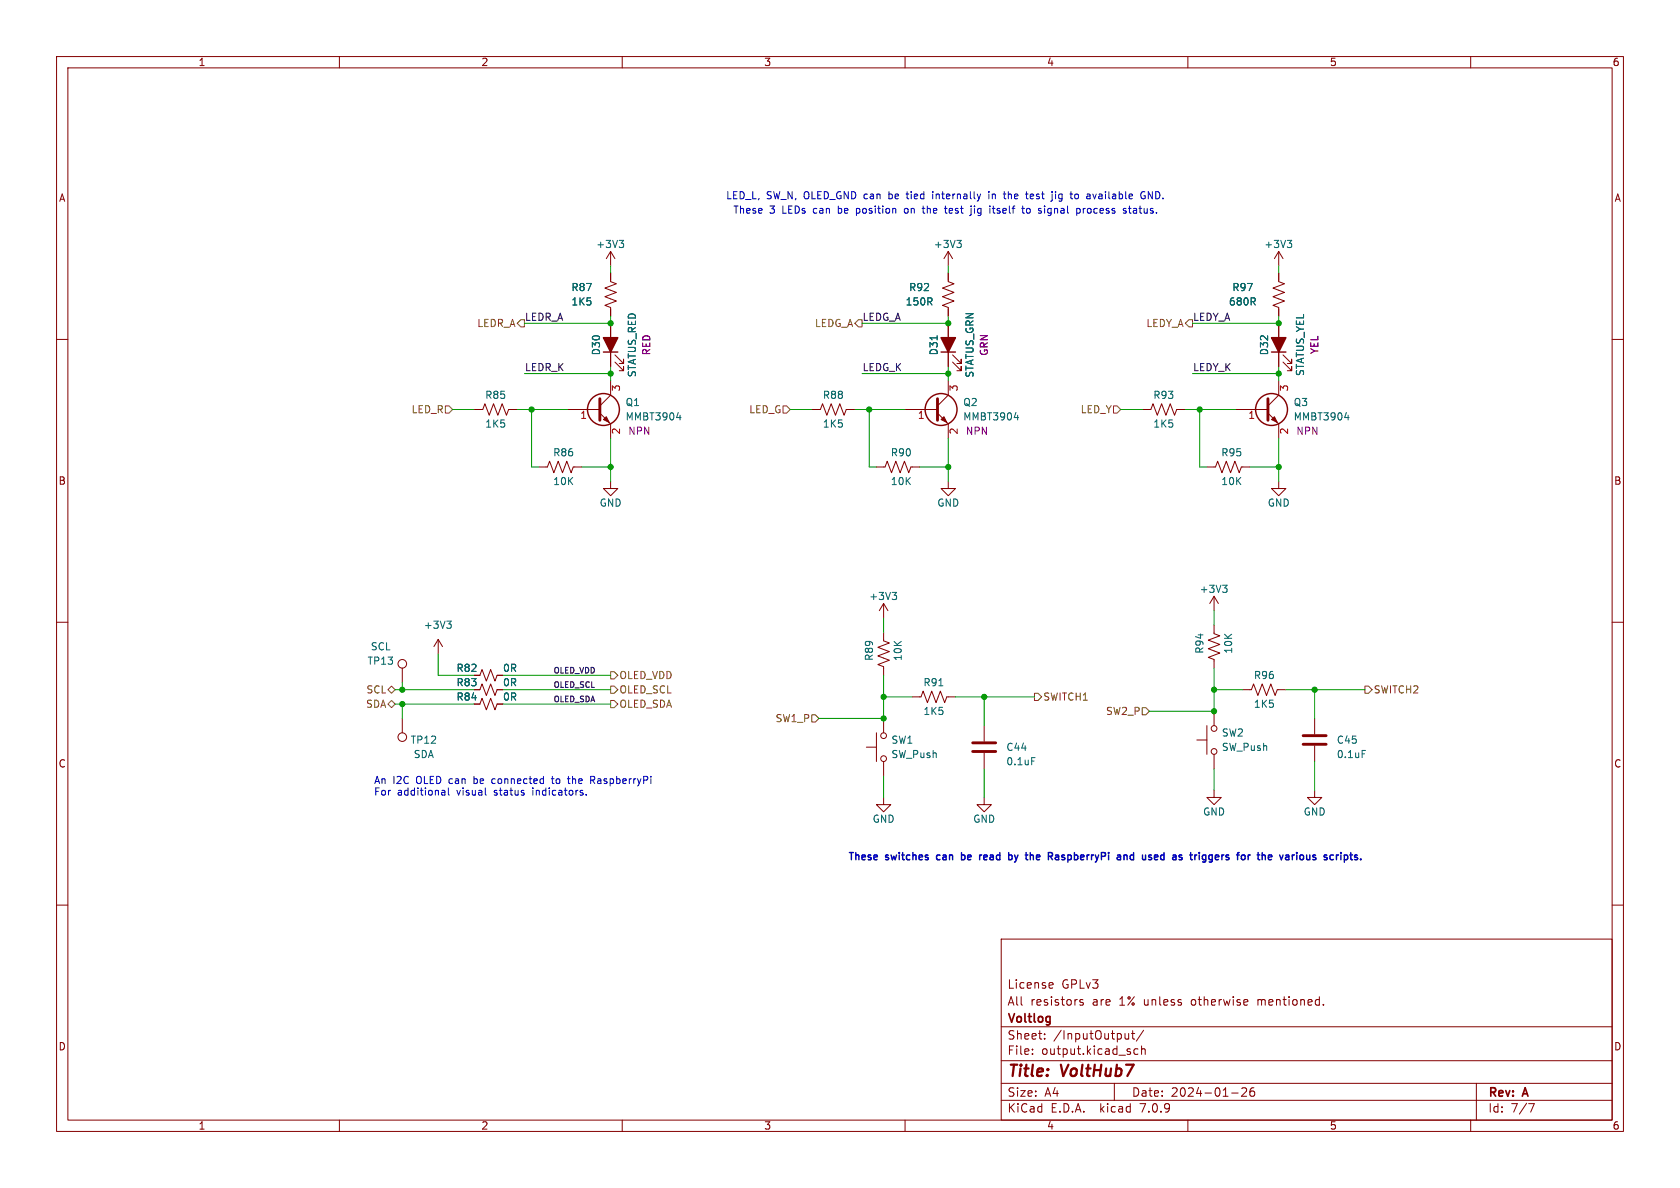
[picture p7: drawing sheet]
<svg xmlns="http://www.w3.org/2000/svg" width="297mm" height="210mm" viewBox="0 0 297 210" stroke-linecap="round" stroke-linejoin="round" font-family="sans-serif">
<g fill="none" stroke="#840000" stroke-width=".18">
<path d="M10 10h277v190h-277zM12 12h273v186h-273zM60 10v2M110 10v2M160 10v2M210 10v2M260 10v2M10 60h2M107.9 48.3v1.5l1.1 .4-2.1 .7 2.1 .8-2.1 .8 2.1 .7-2.1 .8 1 .4v1.5M107.9 44.5v2.5M107.9 57.2v7.6M107.9 44.5l-.7 1.2"/>
<path d="M107.9 44.5l.8 1.2M167.6 48.3v1.5l1.1 .4-2.1 .7 2.1 .8-2.1 .8 2.1 .7-2.1 .8 1 .4v1.5M167.6 44.5l-.7 1.2M167.6 44.5v2.5M167.6 57.2v7.6M167.6 44.5l.8 1.2M226.1 48.3v1.5l1 .4-2.1 .7 2.1 .8-2.1 .8 2.1 .7-2.1 .8 1.1 .4v1.5M226.1 44.5v2.5M226.1 57.2v7.6M226.1 44.5l-.8 1.2M226.1 44.5l.7 1.2M285 60h2"/>
<path d="M83.8 72.4h1.5l.4-1 .8 2 .7-2 .8 2 .8-2 .7 2 .4-1h1.5M100.3 72.4h5.7M106 73l1.9 1.9v2.6M107.9 67.3v2.6l-1.9 1.9M108.7 64l1.5 1.5v-.7v.7h-.7M108.7 62.7l1.5 1.6v-.8v.8h-.7M143.5 72.4h1.5l.4-1 .8 2 .7-2 .8 2 .8-2 .7 2 .4-1h1.5M160 72.4h5.7M165.7 73l1.9 1.9v2.6M167.6 67.3v2.6l-1.9 1.9M168.4 64l1.5 1.5v-.7v.7h-.7M168.4 62.7l1.5 1.6v-.8v.8h-.7"/>
<path d="M201.9 72.4h1.6l.3-1 .8 2 .8-2 .7 2 .8-2 .7 2 .4-1h1.5M218.4 72.4h5.8M224.2 73l1.9 1.9v2.6M226.1 67.3v2.6l-1.9 1.9M226.8 64l1.5 1.5v-.7v.7h-.7M226.8 62.7l1.5 1.6v-.8v.8h-.7M95.2 82.6h1.6l.4-1.1 .7 2.1 .8-2.1 .7 2.1 .8-2.1 .8 2.1 .3-1h1.6M107.9 85.1v1.3h1.3l-1.3 1.2-1.2-1.2h1.2M154.9 82.6h1.6l.3-1.1 .8 2.1 .8-2.1 .7 2.1 .8-2.1 .8 2.1 .3-1h1.6M167.6 85.1v1.3h1.3l-1.3 1.2-1.2-1.2h1.2M213.4 82.6h1.5l.4-1.1 .7 2.1 .8-2.1 .8 2.1 .7-2.1 .8 2.1 .4-1h1.5M226.1 85.1v1.3h1.2l-1.2 1.2-1.3-1.2h1.3"/>
<path d="M10 110h2M71.1 118.1v2.6M77.5 113l-.8 1.3M77.5 113v2.6M77.5 113l.7 1.3M83.8 119.4h1l.4-1 .8 2 .7-2 .8 2 .4-1h1M156.2 111.8v1.5l1 .4-2 .7 2 .8-2 .8 2 .7-2 .8 1 .4v1.5M156.2 106.7l-.8 1.3M156.2 106.7v2.5M156.2 106.7l.8 1.3M214.6 110.5v1.5l1 .4-2 .8 2 .7-2 .8 2 .7-2 .8 1 .4v1.5M214.6 105.4l-.7 1.3"/>
<path d="M214.6 105.4v2.6M214.6 105.4l.8 1.3M285 110h2M71.1 127v2.5M83.8 121.9h1l.4-1 .8 2 .7-2 .8 2 .4-1h1M83.8 124.5h1l.4-1.1 .8 2.1 .7-2.1 .8 2.1 .4-1h1M153.2 132.1h1.7M154.9 129.5v5.1M156.2 127v2.5M156.2 134.6v2.6M161.3 123.2h1.5l.4-1 .8 2 .7-2 .8 2 .7-2 .8 2 .4-1h1.5M174 128.3v2.8"/>
<path d="M174 133.1v2.8M211.6 130.8h1.8M213.4 128.3v5.1M214.6 139.7v1.3h1.3l-1.3 1.2-1.2-1.2h1.2M214.6 125.7v2.6M214.6 133.4v2.5M219.7 121.9h1.5l.4-1 .8 2 .7-2 .8 2 .8-2 .7 2 .4-1h1.5M232.4 139.7v1.3h1.3l-1.3 1.2-1.3-1.2h1.3M232.4 127v2.8M232.4 131.8v2.8M10 160h2M156.2 141v1.2h1.3l-1.3 1.3-1.3-1.3h1.3"/>
<path d="M174 141v1.2h1.3l-1.3 1.3-1.3-1.3h1.3M285 160h2M177 166h108v32h-108zM185.7 173.7l.4 .1 .1 .3-.7 .1M186.1 174.6l-.4 .1M191.5 176.8l-.4-.1-.2 .2 .1 .2 .5 .2v.3h-.6M220.5 176.8l.1 .3-.7 .1M234 177.6v.1M60 198v2M110 198v2M160 198v2M177 194.5h108"/>
<path d="M177 191.5h108M177 187.5h108M177 181.5h108M182.5 186.3v.1M182.5 185.5v.1M184.7 183.6v.1M184.7 182.8v.1M197 191.5v3M199.5 182.7v1M199.5 183.6l-.2 .1-.3-.1M200 182.7h.6M200.2 182.2v1.3l.4 .2"/>
<path d="M201.2 185.5l-.5-.1-.2 .3v.4l.1 .2h.6M201.8 185.5l.2-.1 .4 .1 .1 .9M201.8 184.9v1.5M202.2 182.1l-1.3 2M210 198v2M217.7 193.2h1.2M219.5 192.4l.6-.1 .2 .1 .1 .3-.9 1.1h.9M221.7 192.3a.59 .59 0 0 0-.7 .6v.6l.1 .2 .4 .1 .2-.1 .1-.5-.1-.3h-.5l-.2 .3M260 198v2M261 191.5v6.5M270.2 195.1h1l-.6 1.5"/>
<circle cx="71.1" cy="117.3" r=".76"/>
<circle cx="71.1" cy="130.3" r=".76"/>
<circle cx="156.2" cy="130" r=".51"/>
<circle cx="156.2" cy="134.1" r=".51"/>
<circle cx="214.6" cy="132.8" r=".51"/>
<circle cx="214.6" cy="128.8" r=".51"/>
</g>
<g fill="none" stroke="#006464" stroke-width=".18">
<path d="M109.5 42.5h.7l-.4 .5M110 43l.2 .2v.3l-.2 .3M165.7 59.4v.7M169.2 42.5h.7l-.4 .5M169.7 43l.2 .2v.3l-.2 .3M227.6 42.5h.8l-.5 .5M228.1 43l.3 .2v.3l-.3 .3M119.6 73.8h.8M120.2 73.4v.8M179.3 73.8h.8M179.9 73.4v.8M237.7 73.8h.8"/>
<path d="M238.3 73.4v.8M79 109.8h.8l-.5 .5M79.5 110.3l.3 .2v.3l-.3 .3M157.7 104.7h.8l-.4 .5M158.3 105.2l.2 .2v.3l-.2 .3M216.1 103.4h.8l-.4 .5M216.7 103.9l.2 .3v.3l-.2 .2M166 121.2h.7M182.4 133.9h.6M240.8 132.7h.6"/>
</g>
<path d="M106 70.5v3.8M165.7 70.5v3.8M224.2 70.5v3.8M172 132.8h4M172 131.3h4M230.4 131.6h4M230.4 130h4" fill="none" stroke="#840000" stroke-width=".51"/>
<g fill="#840000" stroke="#840000" stroke-width=".18">
<path d="M106.7 74.2l.5-.5 .5 1z"/>
<path d="M166.4 74.2l.5-.5 .5 1z"/>
<path d="M225.3 73.7l.5 1-1-.5z"/>
</g>
<g fill="none" stroke="#840000" stroke-width=".25">
<path d="M106.7 62.2h2.5M166.4 62.2h2.5M224.8 62.2h2.5"/>
<circle cx="106.7" cy="72.4" r="2.82"/>
<circle cx="166.4" cy="72.4" r="2.82"/>
<circle cx="224.8" cy="72.4" r="2.82"/>
</g>
<g fill="#840000" stroke="#840000" stroke-width=".25">
<path d="M106.7 59.7h2.5l-1.3 2.5z"/>
<path d="M224.8 59.7h2.5l-1.2 2.5z"/>
<path d="M166.4 59.7h2.5l-1.3 2.5z"/>
</g>
<g fill="none" stroke="#725600" stroke-width=".18">
<path d="M91.4 57.2l.7-.7h.6v1.3h-.6zM151.8 56.5h.6v1.3h-.6l-.7-.6zM209.5 57.2l.7-.7h.6v1.3h-.6zM78.7 71.8h.7l.6 .6-.6 .6h-.7zM138.4 71.8h.7l.6 .6-.6 .6h-.7zM196.8 71.8h.7l.6 .6-.6 .6h-.7zM107.9 118.7h.7l.6 .7-.6 .6h-.7zM68.6 124.5l.6-.7 .6 .7-.6 .6zM68.6 121.9l.6-.6 .6 .6-.6 .7zM107.9 123.8h.7l.6 .7-.6 .6h-.7zM107.9 121.3h.7l.6 .6-.6 .7h-.7zM143.5 126.4h.6l.7 .6-.7 .6h-.6z"/>
<path d="M182.9 122.6h.6l.6 .6-.6 .6h-.6zM201.9 125.1h.7l.6 .6-.6 .7h-.7zM241.3 121.3h.6l.7 .6-.7 .7h-.6z"/>
</g>
<g fill="none" stroke="#0000c2" stroke-width=".25">
<path d="M165.6 151.3v.6M170 150.7v1.3M170 151.2l.3-.1 .2 .2M170.5 151.9l-.2 .1-.3-.1M174.3 151.1h-.2l-.2 .2 .1 .6 .3 .1M174.5 151.4l-.6 .2M179.4 151.1l.3 .9M179.7 152l-.3 .4M180 151.1l-.3 .9M183.4 151.1l-.2 .2v.5l.2 .2M183.8 151.4l-.6 .2M187.7 151.9l.4 .1"/>
<path d="M188.1 151.1l-.4 .2 .1 .2 .3 .1M200.4 151.2l-.4-.1-.2 .3 .1 .5h.5M200.4 150.7v1.3M205.7 151.1l-.4 .1-.1 .2v.5l.5 .1M210.3 151.1h.5M210.7 152h.1M211.2 151.1v.9M211.5 151.1l-.3 .3M215 151.1l-.1 .2v.5l.1 .2M215.5 151.4l-.6 .2M223.1 151.3l.2-.2 .3 .1 .1 .8M223.1 150.7v1.3"/>
<path d="M227.3 151.2h.5l.1 .8M227.3 151.9h.6M227.9 151.4l-.6 .2M232.1 151.9l.4 .1M232.5 151.1l-.4 .2 .1 .2 .3 .1M239.8 151.6l.2 .1-.2 .3M239.8 151.1l.2 .1M240.6 151.9v.1"/>
</g>
<g fill="none" stroke="#0000c2" stroke-width=".18">
<path d="M151.4 36.8v1.3M151.4 37.6l.1 .1M151.5 36.8l-.1 .1M160.2 34.3h.5M160.3 36.8l-.3 .1-.1 .2v.5l.4 .1M160.4 33.9v1.2M163 36.8h.5M163.2 37.5l.3 .2M164.9 33.9v.1M164.9 34.3v.8M167 36.8h.4M167.2 37.6l.2 .1"/>
<path d="M172.3 36.4v.1M172.3 36.8v.9M174.8 33.9v.1M174.8 34.3v.8M175.4 36.8h.5M175.6 36.4v1.1l.3 .2M177.4 34.3h.4M177.6 35.1h.2M180.6 36.8h.5M180.8 37.5l.3 .2M181.3 34.3h.5M181.6 35.1h.2"/>
<path d="M182.1 37l-.4-.2-.2 .3 .1 .5 .3 .1 .2-.1M182.3 34.3l-.2 .2v.5l.2 .1M182.7 34.6l-.6 .1M184.7 36.4v.1M184.7 36.8v.9M186.6 33.9v.1M186.6 34.3v.8M190.6 34.4l-.4-.1-.2 .2 .1 .6h.3l.2-.1M190.7 36.8l.3 .3v.3l-.3 .3M191.5 36.8v.9M191.9 36.8l-.4 .3M193.2 34.3l.3 .8 .3-.8"/>
<path d="M199.5 36.8h.5M199.7 36.4v1.1l.3 .2M200.8 36.8l-.4 .1M200.8 37.2h-.3l-.2 .2 .1 .2 .4 .1M202.2 34.6h.3l-.1 .5h-.5l-.2-.3M202.4 33.9h-.5l-.2 .3M203 35.1v-1.2l.7 1.2M78.2 139.7h.3l.2 .2v.7M79.3 139.3v1.1l.1 .2M87.2 137.7l-.3 .2v.4l.3 .2M97.5 137.7h.5M97.6 137.2v1.1l.4 .2"/>
<path d="M100.3 137.7h.5M100.5 138.3l.3 .2M104.4 137.2h.5l.2 .3-.1 .3-.6 .1M104.7 137.9l.4 .6M78.7 140.5l-.5 .1M78.7 140l-.5 .1M85.9 140.5l.1 .1M103.6 140.4v.2"/>
</g>
<g fill="none" stroke="#009600" stroke-width=".18">
<path d="M107.9 47v1.3M107.9 55.9v1.3h-15.2M167.6 47v1.3M167.6 55.9v1.3h-15.2M226.1 47v1.3M226.1 55.9v1.3h-15.3M80 72.4h3.8M91.4 72.4h8.9M92.7 66h15.2M94 72.4v10.2h1.2M107.9 64.8v2.5M107.9 77.5v7.6"/>
<path d="M139.7 72.4h3.8M151.1 72.4h8.9M152.4 66h15.2M153.7 72.4v10.2h1.2M167.6 64.8v2.5M167.6 77.5v7.6M198.1 72.4h3.8M209.5 72.4h8.9M210.8 66h15.3M212.1 72.4v10.2h1.3M226.1 64.8v2.5M226.1 77.5v7.6"/>
<path d="M102.9 82.6h5M162.6 82.6h5M221 82.6h5.1M77.5 115.6v3.8h6.3M88.9 119.4h19M156.2 119.4v7.6h-11.4M156.2 109.2v2.6M214.6 108v2.5M214.6 118.1v7.6h-11.4M69.8 121.9h14M69.8 124.5h14M71.1 120.7v1.2"/>
<path d="M71.1 124.5v2.5M88.9 121.9h19M88.9 124.5h19M156.2 137.2v3.8M156.2 123.2h5.1M168.9 123.2h14M174 123.2v5.1M174 135.9v5.1M214.6 121.9h5.1M214.6 135.9v3.8M227.3 121.9h14M232.4 121.9v5.1"/>
<path d="M232.4 134.6v5.1"/>
</g>
<g fill="#009600" stroke="#009600" stroke-width=".18">
<circle cx="107.9" cy="66" r=".46"/>
<circle cx="153.7" cy="72.4" r=".46"/>
<circle cx="107.9" cy="57.2" r=".46"/>
<circle cx="156.2" cy="127" r=".46"/>
<circle cx="156.2" cy="123.2" r=".46"/>
<circle cx="214.6" cy="125.7" r=".46"/>
<circle cx="174" cy="123.2" r=".46"/>
<circle cx="214.6" cy="121.9" r=".46"/>
<circle cx="232.4" cy="121.9" r=".46"/>
<circle cx="167.6" cy="66" r=".46"/>
<circle cx="167.6" cy="82.6" r=".46"/>
<circle cx="226.1" cy="82.6" r=".46"/>
<circle cx="226.1" cy="57.2" r=".46"/>
<circle cx="212.1" cy="72.4" r=".46"/>
<circle cx="226.1" cy="66" r=".46"/>
<circle cx="167.6" cy="57.2" r=".46"/>
<circle cx="94" cy="72.4" r=".46"/>
<circle cx="71.1" cy="121.9" r=".46"/>
<circle cx="71.1" cy="124.5" r=".46"/>
<circle cx="107.9" cy="82.6" r=".46"/>
</g>
<g font-size="2.8" fill="#840000">
<text x="178" y="190.9">Title:</text>
<text x="187.7" y="190.9">VoltHub7</text>
</g>
<g font-size="2.1" fill="#840000">
<text x="178" y="178">All</text>
<text x="178" y="175">License</text>
<text x="182.2" y="178">resistors</text>
<text x="187.7" y="175">GPLv3</text>
<text x="193.2" y="178">are</text>
<text x="198" y="178">1% unless</text>
<text x="211" y="178">otherwise</text>
<text x="222.9" y="178">mentioned.</text>
<text x="178" y="184">Sheet:</text>
<text x="178" y="181.2">Voltlog</text>
<text x="186.2" y="184">/InputOutput/</text>
<text x="178" y="186.7">File:</text>
<text x="184.1" y="186.7">output.kicad_sch</text>
<text x="178" y="196.9">KiCad</text>
<text x="178" y="194.1">Size:</text>
<text x="184.7" y="194.1">A4</text>
<text x="185.7" y="196.9">E.D.A.</text>
<text x="194.6" y="196.9">kicad</text>
<text x="200" y="194.1">Date:</text>
<text x="201.8" y="196.9">7.0.9</text>
<text x="207" y="194.1">2024-01-26</text>
<text x="263" y="194.3">Rev:</text>
<text x="263" y="196.9">Id:</text>
<text x="267.1" y="196.9">7/7</text>
<text x="269.4" y="194.3">A</text>
</g>
<g font-size="1.8" fill="#840000">
<text x="35" y="11.9">1</text>
<text x="85" y="11.9">2</text>
<text x="135" y="11.9">3</text>
<text x="185" y="11.9">4</text>
<text x="235" y="11.9">5</text>
<text x="285" y="11.9">6</text>
<text x="10.3" y="35.9">A</text>
<text x="285.3" y="35.9">A</text>
<text x="10.3" y="85.9">B</text>
<text x="285.3" y="85.9">B</text>
<text x="10.3" y="135.9">C</text>
<text x="285.3" y="135.9">C</text>
<text x="10.3" y="185.9">D</text>
<text x="285.3" y="185.9">D</text>
<text x="35" y="199.9">1</text>
<text x="85" y="199.9">2</text>
<text x="135" y="199.9">3</text>
<text x="185" y="199.9">4</text>
<text x="235" y="199.9">5</text>
<text x="285" y="199.9">6</text>
</g>
<g font-size="1.8" fill="#0000c2">
<text x="128.3" y="35.3">LED_L,</text>
<text x="135.5" y="35.3">SW_N, OLED_GND can</text>
<text x="157.6" y="35.3">be</text>
<text x="161" y="35.3">tied</text>
<text x="165.7" y="35.3">internally</text>
<text x="175.8" y="35.3">in</text>
<text x="178.8" y="35.3">the</text>
<text x="182.9" y="35.3">test</text>
<text x="187.6" y="35.3">jig</text>
<text x="191.2" y="35.3">to</text>
<text x="194.2" y="35.3">available</text>
<text x="204" y="35.3">GND.</text>
<text x="129.5" y="37.9">These</text>
<text x="136" y="37.9">3</text>
<text x="138.4" y="37.9">LEDs</text>
<text x="144.1" y="37.9">can</text>
<text x="148.6" y="37.9">be</text>
<text x="152" y="37.9">position</text>
<text x="160.8" y="37.9">on</text>
<text x="164.2" y="37.9">the</text>
<text x="168.4" y="37.9">test</text>
<text x="173.1" y="37.9">jig</text>
<text x="176.6" y="37.9">itself</text>
<text x="182.6" y="37.9">to</text>
<text x="185.7" y="37.9">signal</text>
<text x="192.6" y="37.9">process</text>
<text x="201.1" y="37.9">status.</text>
<text x="66" y="138.7">An</text>
<text x="66" y="140.7">For</text>
<text x="69.4" y="138.7">I2C</text>
<text x="70.2" y="140.7">additional</text>
<text x="73.7" y="138.7">OLED can</text>
<text x="80.9" y="140.7">visual</text>
<text x="84.2" y="138.7">be</text>
<text x="87.6" y="138.7">connected</text>
<text x="87.6" y="140.7">status</text>
<text x="94.6" y="140.7">indicators.</text>
<text x="98.5" y="138.7">to</text>
<text x="101.5" y="138.7">the</text>
<text x="105.6" y="138.7">RaspberryPi</text>
<text x="149.9" y="152.2">These</text>
<text x="156.7" y="152.2">switches</text>
<text x="166.2" y="152.2">can</text>
<text x="171" y="152.2">be</text>
<text x="174.8" y="152.2">read</text>
<text x="180.4" y="152.2">by</text>
<text x="184" y="152.2">the</text>
<text x="188.4" y="152.2">RaspberryPi</text>
<text x="201.2" y="152.2">and</text>
<text x="206.1" y="152.2">used</text>
<text x="212" y="152.2">as</text>
<text x="215.6" y="152.2">triggers</text>
<text x="224.4" y="152.2">for</text>
<text x="228.6" y="152.2">the</text>
<text x="233" y="152.2">various</text>
</g>
<g font-size="1.8" fill="#006464">
<text x="105.3" y="44">+3V3</text>
<text x="165" y="44">+3V3</text>
<text x="223.4" y="44">+3V3</text>
<text x="100.9" y="51.7">R87</text>
<text x="160.6" y="51.7">R92</text>
<text x="217.8" y="51.7">R97</text>
<text x="100.9" y="54.2">1K5</text>
<text x="160" y="54.2">150R</text>
<text x="217.2" y="54.2">680R</text>
<text x="106.3" y="62.9" transform="rotate(-90 106.3 62.9)">D30</text>
<text x="166" y="62.9" transform="rotate(-90 166 62.9)">D31</text>
<text x="224.4" y="62.9" transform="rotate(-90 224.4 62.9)">D32</text>
<text x="85.7" y="70.7">R85</text>
<text x="110.5" y="72">Q1</text>
<text x="112.6" y="66.8" transform="rotate(-90 112.6 66.8)">STATUS_RED</text>
<text x="145.4" y="70.7">R88</text>
<text x="170.2" y="72">Q2</text>
<text x="172.3" y="66.9" transform="rotate(-90 172.3 66.9)">STATUS_GRN</text>
<text x="203.8" y="70.7">R93</text>
<text x="228.6" y="72">Q3</text>
<text x="230.7" y="66.6" transform="rotate(-90 230.7 66.6)">STATUS_YEL</text>
<text x="85.7" y="75.8">1K5</text>
<text x="110.5" y="74.5">MMBT3904</text>
<text x="145.4" y="75.8">1K5</text>
<text x="170.2" y="74.5">MMBT3904</text>
<text x="203.8" y="75.8">1K5</text>
<text x="228.6" y="74.5">MMBT3904</text>
<text x="97.7" y="80.9">R86</text>
<text x="157.4" y="80.9">R90</text>
<text x="215.8" y="80.9">R95</text>
<text x="97.7" y="86">10K</text>
<text x="105.9" y="89.8">GND</text>
<text x="157.4" y="86">10K</text>
<text x="165.6" y="89.8">GND</text>
<text x="215.8" y="86">10K</text>
<text x="224" y="89.8">GND</text>
<text x="153.6" y="106.3">+3V3</text>
<text x="212" y="105">+3V3</text>
<text x="74.8" y="111.4">+3V3</text>
<text x="64.9" y="117.7">TP13</text>
<text x="65.5" y="115.2">SCL</text>
<text x="80.6" y="119">R82</text>
<text x="88.8" y="119">0R</text>
<text x="154.5" y="116.9" transform="rotate(-90 154.5 116.9)">R89</text>
<text x="159.6" y="116.9" transform="rotate(-90 159.6 116.9)">10K</text>
<text x="213" y="115.7" transform="rotate(-90 213 115.7)">R94</text>
<text x="218" y="115.7" transform="rotate(-90 218 115.7)">10K</text>
<text x="80.6" y="121.5">R83</text>
<text x="80.6" y="124.1">R84</text>
<text x="88.8" y="121.5">0R</text>
<text x="88.8" y="124.1">0R</text>
<text x="163.2" y="121.5">R91</text>
<text x="221.6" y="120.2">R96</text>
<text x="221.6" y="125.3">1K5</text>
<text x="72.5" y="131.7">TP12</text>
<text x="157.5" y="131.7">SW1</text>
<text x="163.2" y="126.6">1K5</text>
<text x="215.9" y="130.4">SW2</text>
<text x="236.2" y="131.7">C45</text>
<text x="73" y="134.2">SDA</text>
<text x="157.5" y="134.2">SW_Push</text>
<text x="177.8" y="132.9">C44</text>
<text x="177.8" y="135.5">0.1uF</text>
<text x="215.9" y="132.9">SW_Push</text>
<text x="236.2" y="134.2">0.1uF</text>
<text x="154.2" y="145.6">GND</text>
<text x="172" y="145.6">GND</text>
<text x="212.6" y="144.4">GND</text>
<text x="230.4" y="144.4">GND</text>
</g>
<g font-size="1.8" fill="#725600">
<text x="84.3" y="58">LEDR_A</text>
<text x="144" y="58">LEDG_A</text>
<text x="202.6" y="58">LEDY_A</text>
<text x="72.7" y="73.3">LED_R</text>
<text x="132.4" y="73.3">LED_G</text>
<text x="191" y="73.3">LED_Y</text>
<text x="64.6" y="125.3">SDA</text>
<text x="64.7" y="122.8">SCL</text>
<text x="109.4" y="125.3">OLED_SDA</text>
<text x="109.4" y="122.8">OLED_SCL</text>
<text x="109.4" y="120.2">OLED_VDD</text>
<text x="184.3" y="124.1">SWITCH1</text>
<text x="242.8" y="122.8">SWITCH2</text>
<text x="137" y="127.9">SW1_P</text>
<text x="195.4" y="126.6">SW2_P</text>
</g>
<g font-size="1.8" fill="#0f0f0f">
<text x="92.7" y="56.8">LEDR_A</text>
<text x="152.4" y="56.8">LEDG_A</text>
<text x="210.8" y="56.8">LEDY_A</text>
<text x="92.7" y="65.7">LEDR_K</text>
<text x="152.4" y="65.7">LEDG_K</text>
<text x="210.8" y="65.7">LEDY_K</text>
</g>
<g font-size="1.8" fill="#840084">
<text x="115.2" y="62.9" transform="rotate(-90 115.2 62.9)">RED</text>
<text x="174.9" y="63" transform="rotate(-90 174.9 63)">GRN</text>
<text x="233.3" y="62.7" transform="rotate(-90 233.3 62.7)">YEL</text>
<text x="111" y="77.1">NPN</text>
<text x="170.7" y="77.1">NPN</text>
<text x="229.1" y="77.1">NPN</text>
</g>
<g font-size="1.8" fill="#a90000">
<text x="109.9" y="69.3" transform="rotate(-90 109.9 69.3)">3</text>
<text x="169.6" y="69.3" transform="rotate(-90 169.6 69.3)">3</text>
<text x="228" y="69.3" transform="rotate(-90 228 69.3)">3</text>
<text x="102.5" y="74.4">1</text>
<text x="109.9" y="76.9" transform="rotate(-90 109.9 76.9)">2</text>
<text x="162.2" y="74.4">1</text>
<text x="169.6" y="76.9" transform="rotate(-90 169.6 76.9)">2</text>
<text x="220.6" y="74.4">1</text>
<text x="228" y="76.9" transform="rotate(-90 228 76.9)">2</text>
</g>
<g font-size="1.4" fill="#0f0f0f">
<text x="97.8" y="119.1">OLED_VDD</text>
<text x="97.8" y="124.2">OLED_SDA</text>
<text x="97.8" y="121.6">OLED_SCL</text>
</g>
</svg>
